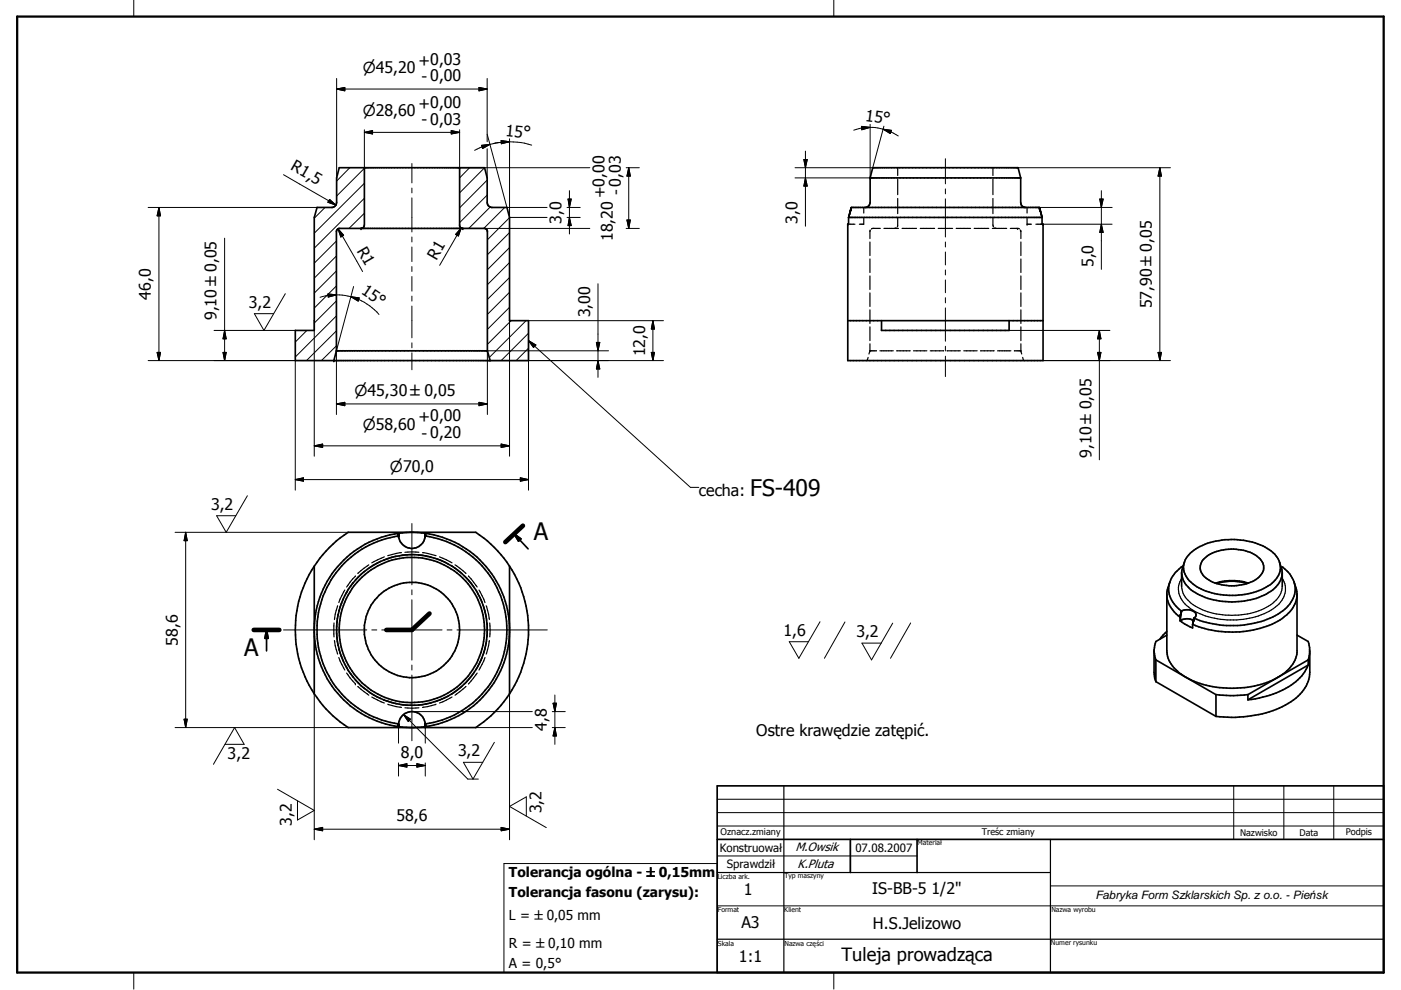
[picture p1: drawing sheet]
<svg xmlns="http://www.w3.org/2000/svg" width="297mm" height="210mm" viewBox="0 0 297 210" stroke-linecap="round" stroke-linejoin="round" font-family="sans-serif">
<g fill="none" stroke="#000" stroke-width=".35">
<path d="M71.9 35.6h30.8l.6 2.1v5.2l.2 .6 .7 .5h3.3l.5 2.1v21.9h4.1v8.5h-49.5v-6.4h4v-24l.6-2.1 3.5-.1a.98 .98 0 0 0 .7-1v-5.2zM77.3 35.6v12.1l-.2 .5-.4 .2M97.4 35.6v12.3l.2 .3 .4 .2M184.5 37.7l.5-2.1h30.9l.5 2.1M184.5 37.7h31.9M184.5 37.7v5.2l-.2 .6-.7 .5M216.4 37.7v5.2l.3 .8 .6 .3M179.9 46.1h41M180.3 44.8h.1M180.5 44.1h.1M180.5 44h39.9l.5 2v1.5h.2v29h-41.4v-29h.2v-1.4zM220.8 45.7v.1"/>
<path d="M71.3 74.4v-25.4l.2-.3 .4-.3 31.1 .1 .3 .5v25.4M71.3 74.4l-.5 2.1M71.3 74.4h32M103.3 74.4l.6 2.1M179.7 68h41.4M186.9 68v2.1h27v-2.1M84.5 113.6a2.82 2.82 0 0 0 2.8 2.7 2.82 2.82 0 0 0 2.8-2.7M84.5 113.1v.5M84.5 113.6a20.1 20.1 0 0 0-17.3 20 20.1 20.1 0 0 0 17.3 19.9M84.5 113.1a20.7 20.7 0 0 0-17.9 20M86.9 112.9l-2.4 .2M87.7 112.9l2.5 .2"/>
<path d="M90.1 113.6a20.1 20.1 0 0 1 17.4 20 20.1 20.1 0 0 1-17.4 19.9M90.2 113.1l-.1 .5M90.2 113.1a20.8 20.8 0 0 1 17.8 20M109 113.2l1.4 1.1-.5 .4zM109 113.2l3 3.2M250.9 120a6.5 6.5 0 0 0-2.9 3.4M251.1 119.2l-.6 2.3M252.3 117.3a14.2 14.2 0 0 1 12-2.6 11.1 11.1 0 0 1 5.2 2.1 4.2 4.2 0 0 1-.1 7.2 15.5 15.5 0 0 1-16.1 .1 4.4 4.4 0 0 1-2-5.4zM255.1 118.7a9.3 9.3 0 0 1 9.5-1.7 4.7 4.7 0 0 1 3.3 3 3.7 3.7 0 0 1-2.8 3.4 10.4 10.4 0 0 1-9.1-.6 2.68 2.68 0 0 1-.9-4.1zM271.3 119.2l.5 1.5 .1 .8M56.5 133.6l.4 1.7h-.7zM56.5 133.6v4.4"/>
<path d="M66.6 120.1v27M66.6 134a20.6 20.6 0 0 0 17.9 20.1M66.6 120.1a24.3 24.3 0 0 1 7.2-7.2h27.1a24.8 24.8 0 0 1 7.1 34.2M66.6 120.1a24.8 24.8 0 0 0 0 27M108 134a20.7 20.7 0 0 1-17.8 20.1M108 120.1v27M244.7 138.2l.4 1.7M245.1 139.9v4.6M245.1 139.9l12.7 7.4M247.4 126.2a6.3 6.3 0 0 0 2.8 4.7M247.4 134.7l-2.3 1.3-.3 .9-.1 .9v4.8l.4 1.9M247.4 133.9l-1.5 1.6"/>
<path d="M248 123.4a5.2 5.2 0 0 0 2.5 6.1M248 123.4l-.6 2.4v12.2a7.1 7.1 0 0 0 4 5.6 21.7 21.7 0 0 0 19.6 0 7.4 7.4 0 0 0 4-5.2v-12.5l-.6-2.5M250.2 131.6l2.7 1.5v-.7M250.2 130.9v.7M250.3 130.3h.1M250.5 129.5a2.48 2.48 0 0 1 3.1 .7l-.1 .5-.4 .4M250.5 129.5l-.3 1.4M250.5 121.5a6.1 6.1 0 0 0 3.9 4.7 16.6 16.6 0 0 0 15-.8 5.2 5.2 0 0 0 2.5-3.9M250.5 121.5v2.8M253 131.5a2.82 2.82 0 0 0-2.8 .1M253 131.5h.1M253.1 131.1l-.2 1.3"/>
<path d="M253.1 131.1h.1M257.9 123.7a11.5 11.5 0 0 1 6.6 0M271.7 120.4l.1-.1a5.2 5.2 0 0 1 .6 8.9 17.3 17.3 0 0 1-10.1 3.4 20.6 20.6 0 0 1-9.2-1.5M271.9 121.5v2.8M275 126.3a6.7 6.7 0 0 1-3.1 4.8 20.7 20.7 0 0 1-13.6 2.8l-2.1-.4-3.3-1.1M275 134.7l2.4 1.3 .3 1.3v1.3l-.3 1.3M277.4 139.9v1.1M277.4 139.9l-12.8 7.4M277.7 138v4.6a8.4 8.4 0 0 1-5.2 6.9 25.8 25.8 0 0 1-14.7 2.4M66.6 147.1a24 24 0 0 0 7.2 7.2h27.1a24.4 24.4 0 0 0 7.1-7.2M84.5 153.5a2.82 2.82 0 0 1 2.8-2.6 2.82 2.82 0 0 1 2.8 2.6M84.5 153.5v.6"/>
<path d="M84.5 154.1l2.4 .2M90.1 153.5l.1 .6M90.2 154.1l-2.5 .2M245.1 144.5l12.7 7.4M257.8 147.3l3 .2 3.8-.2M257.8 147.3v4.6M264.6 147.3v1.1M277.4 141a11.6 11.6 0 0 1-7.4 6.2l-3 .8-2.4 .4M277.4 141l-12.8 7.4M152.1 166.6h141.3v39.6h-141.3zM152.1 178h141.3M180.3 178v7"/>
<path d="M194.4 178v7"/>
<circle cx="87.3" cy="133.6" r="16"/>
<circle cx="87.3" cy="133.6" r="15.4"/>
<circle cx="87.3" cy="133.6" r="10.1"/>
</g>
<g fill="#000">
<circle cx="77.3" cy="35.6" r=".18"/>
<circle cx="97.4" cy="35.6" r=".18"/>
<circle cx="184.5" cy="37.7" r=".18"/>
<circle cx="76.5" cy="48.4" r=".18"/>
<circle cx="98.1" cy="48.4" r=".18"/>
<circle cx="179.7" cy="47.5" r=".18"/>
<circle cx="180.4" cy="44.5" r=".18"/>
<circle cx="180.4" cy="44.4" r=".18"/>
<circle cx="180.4" cy="44.3" r=".18"/>
<circle cx="180.4" cy="44.2" r=".18"/>
<circle cx="180.5" cy="44.1" r=".18"/>
<circle cx="220.4" cy="44.1" r=".18"/>
<circle cx="220.4" cy="44.2" r=".18"/>
<circle cx="220.5" cy="44.3" r=".18"/>
<circle cx="220.5" cy="44.5" r=".18"/>
<circle cx="220.6" cy="44.6" r=".18"/>
<circle cx="221.1" cy="47.5" r=".18"/>
<circle cx="70.8" cy="76.5" r=".18"/>
<circle cx="71.3" cy="74.4" r=".18"/>
<circle cx="103.3" cy="74.4" r=".18"/>
<circle cx="84.5" cy="113.4" r=".18"/>
<circle cx="84.5" cy="113.3" r=".18"/>
<circle cx="84.5" cy="113.5" r=".18"/>
<circle cx="84.5" cy="113.6" r=".18"/>
<circle cx="84.5" cy="113.2" r=".18"/>
<circle cx="84.5" cy="113.1" r=".18"/>
<circle cx="90.1" cy="113.6" r=".18"/>
<circle cx="90.2" cy="113.1" r=".18"/>
<circle cx="90.2" cy="113.3" r=".18"/>
<circle cx="90.2" cy="113.4" r=".18"/>
<circle cx="90.2" cy="113.2" r=".18"/>
<circle cx="90.2" cy="113.6" r=".18"/>
<circle cx="90.2" cy="113.5" r=".18"/>
<circle cx="250.2" cy="130.8" r=".18"/>
<circle cx="250.2" cy="130.7" r=".18"/>
<circle cx="250.3" cy="130.6" r=".18"/>
<circle cx="250.3" cy="130.5" r=".18"/>
<circle cx="250.4" cy="130.2" r=".18"/>
<circle cx="250.4" cy="130.1" r=".18"/>
<circle cx="250.4" cy="129.8" r=".18"/>
<circle cx="250.4" cy="130" r=".18"/>
<circle cx="250.4" cy="129.9" r=".18"/>
<circle cx="250.4" cy="129.7" r=".18"/>
<circle cx="250.5" cy="129.6" r=".18"/>
<circle cx="252.9" cy="132.2" r=".18"/>
<circle cx="252.9" cy="132" r=".18"/>
<circle cx="253" cy="131.6" r=".18"/>
<circle cx="253.1" cy="131.3" r=".18"/>
<circle cx="253.1" cy="131.4" r=".18"/>
<circle cx="253.1" cy="131.5" r=".18"/>
<circle cx="253.1" cy="131.1" r=".18"/>
<circle cx="253.1" cy="131.2" r=".18"/>
<circle cx="84.5" cy="153.7" r=".18"/>
<circle cx="84.5" cy="153.5" r=".18"/>
<circle cx="84.5" cy="154.1" r=".18"/>
<circle cx="84.5" cy="154" r=".18"/>
<circle cx="84.5" cy="153.9" r=".18"/>
<circle cx="84.5" cy="153.6" r=".18"/>
<circle cx="84.5" cy="153.8" r=".18"/>
<circle cx="90.1" cy="153.5" r=".18"/>
<circle cx="90.2" cy="153.8" r=".18"/>
<circle cx="90.2" cy="153.9" r=".18"/>
<circle cx="90.2" cy="153.7" r=".18"/>
<circle cx="90.2" cy="154" r=".18"/>
<circle cx="90.2" cy="153.6" r=".18"/>
<circle cx="90.2" cy="154.1" r=".18"/>
<circle cx="90.2" cy="153.5" r=".18"/>
</g>
<g fill="none" stroke="#000" stroke-width=".25">
<path d="M190.3 35.6v1.6M190.3 38v3.3M210.5 35.6v1.6M210.5 38v3.3M179.9 47.5h.1M180.2 47.5h1.1M183.1 46.3v1.2h-.9M183.1 44v1.2M184.4 51.3v2.9M184.4 54.9v2.9M184.4 58.5v2.9M184.5 48.8l-.1 1.8"/>
<path d="M184.5 48.8h.1M186.6 48.4h-1.6l-.2 .2M187.4 48.4h3.1M189.9 48.3h.1M189.9 48.3l-.1 .1M190.3 42.1v3.2M190.3 46.1l-.1 2M191.3 48.4h3M195.1 48.4h3.1M198.9 48.4h3.1M202.7 48.4h3.1M206.5 48.4h3.1"/>
<path d="M210.4 48.4h3M210.5 46.1l.1 2M210.5 42.1v3.2M210.9 48.3l.2 .1M214.2 48.4h1.7l.2 .2M215.7 48.4h.1M216.4 48.8h.1M216.4 48.8v1.8M216.4 51.3v2.9M216.4 54.9v2.9M216.4 58.5v2.9M217.8 47.5h.1"/>
<path d="M217.8 47.5h.9M217.8 44v1.2M217.8 46.3v1.2M219.6 47.5h1.1M220.8 47.5h.1M184.1 75.8l-.2 .7M184.4 74.4h.1M184.4 62.1v2.9M184.4 65.7v2.9M184.4 69.3v2.9M184.4 72.9v1.5M184.4 74.4h1.4"/>
<path d="M184.4 74.4l-.2 .7M186.6 74.4h2.8M190.1 74.4h2.9M193.7 74.4h2.8M197.2 74.4h2.9M200.8 74.4h2.8M204.3 74.4h2.9M207.9 74.4h2.9M211.5 74.4h2.8M215 74.4h1.4M216.4 74.4h.1M216.4 62.1v2.9"/>
<path d="M216.4 65.7v2.9M216.4 69.3v2.9M216.4 72.9v1.5M216.4 74.4l.2 .7M216.8 75.8l.2 .7M78.2 119.8l-2.3 1.8M80.6 119l-2.5 1.5M81.5 118.1l-2.7 1.2M84.2 117.9l-2.9 .8M85.1 117.2l-2.9 .6M85.8 117.1h3M87.9 117.6l-3 .2"/>
<path d="M88.6 117.6l3 .6M89.6 117.2l2.9 .6M92.3 118.4l2.7 1.1M93.2 118.1l2.6 1.2M95.7 119.9l2.3 1.8M96.5 119.8l2.3 1.8M70.8 132.1v2.9M70.9 135.8l.7 2.9M71.3 133.9l.4 3M71.6 128.4l-.7 3M71.7 130.2l-.4 3M71.8 137.6h.1"/>
<path d="M71.8 137.6l1.1 2.8M71.8 139.4l1.3 2.7M72.9 126.7l-1.1 2.8M73.1 125.1l-1.3 2.7M74.8 123.6l-1.6 2.5M75.3 122.1l-1.8 2.4M77.5 121l-2.2 2M98.6 122.2l1.9 2.3M99.3 122.1l1.9 2.4M100.9 125.1l1.3 2.7M101.6 125.1l1.2 2.7M102.2 139.4l-1.3 2.6"/>
<path d="M102.5 128.4l.7 3M102.8 139.4l-1.2 2.7M103.1 128.4l.7 3M103.2 135.8l-.7 2.9M103.3 132.1v2.9M103.8 135.8l-.7 2.9M103.8 132.1v2.9M250.4 130v1.5M250.5 122.6a4.4 4.4 0 0 0 1.5 6.1 14.6 14.6 0 0 0 8.2 2.7 15.5 15.5 0 0 0 10.2-2.7 4.3 4.3 0 0 0 1.5-6.1M250.5 124.3a5.4 5.4 0 0 0 3.4 4.5 16.1 16.1 0 0 0 15.9-.9 5 5 0 0 0 2.1-3.6M257.6 123.6a11.5 11.5 0 0 1 7.1 0M73.2 141.1l1.6 2.5"/>
<path d="M73.5 142.7l1.8 2.3M75.3 144.1l2.2 2.1M75.3 145h.1M75.9 145.5l2.3 1.9M78.1 146.6l2.5 1.5M78.8 147.8l2.7 1.3M81.3 148.4l2.9 .9M82.2 149.3l2.9 .7M84.9 149.4l3 .2M85.8 150.1h3M91.6 149l-3 .5M92.5 149.3l-2.9 .7"/>
<path d="M95 147.6l-2.7 1.2M95.8 147.8l-2.6 1.3M98 145.5l-2.3 1.7M98.8 145.5l-2.3 1.9M99.3 145h.1M100.5 142.7l-1.9 2.2M101.2 142.7l-1.8 2.3M166.2 166.6v39.6M222.7 178v28.2M152.1 199.1h141.3M152.1 185h70.6"/>
</g>
<g fill="none" stroke="#000" stroke-width=".21">
<path d="M28.4 0v3.5M71.4 18.9l1.7-.4v.8zM71.4 18.9h31.9M71.4 16.6v21.1M101.6 18.5l1.7 .4-1.7 .4zM103.3 16.6v13.5M176.8 0v3.5M60.1 37l11.1 6.5M74.2 35.6l-2.8 2.8M77.3 28.1l1.7-.4v.7zM77.3 38.9l-10.7 10.5M77.3 35.7l-5.9 5.9"/>
<path d="M77.3 28.1h20.1M77.3 27.5v8.1M87.3 34.7v4.1M87.3 39.9v1M95.7 27.7l1.7 .4-1.7 .3zM97.4 27.5v8.1h27.6M99.6 35.6l-2.2 2.1M102.1 30.8l1.8-.2-1.6 .9zM102.7 35.6l-5.3 5.3M103.3 38.2l-5.9 5.9M103.3 28.4l4.2 15.6h8.5M103.3 31.5v6.2"/>
<path d="M103.9 30.6l-3.3 1.3M106.3 29.8l1.7 .3-1.7 .4zM106.3 30.2l-2.4 .4M106.3 30.2l-1.7 .2M108 29.4v16.7h8M108 30.1l-1.7 .1M108 30.1a14.4 14.4 0 0 1 4.7 .7M132.8 35.6h2.7M133.3 35.6l.3 1.7h-.7zM133.3 35.6v12.8M170.4 33.8h.8l-.4 1.8zM170.8 37.7l.4 1.8h-.8z"/>
<path d="M170.8 32v16M182.7 26.8l1.8 .2-1.8 .5zM184.5 27l-1.8 .1-1.7 .5M184.5 27l1.1 .1 1.6 .3M184.5 26.4v11.3h-15.9M187.2 27.4l1.8 .2-.2 .7zM187.2 27.4l1.7 .6 1.6 .8M187.4 26.8l-2.4 8.8h-16.4M200.4 33.7v5.3M215.9 35.6h32.3M245.9 35.6l.3 1.7h-.7zM245.9 35.6v40.9"/>
<path d="M31.4 44h35.8M33.7 44l.3 1.8h-.7zM33.7 44v32.5M47.6 50.5v26M68.9 44l-2.3 2.3M69.9 42.3l1.3 1.2-1.7-.6zM71.3 57.4l-4.7 4.7M71.3 54.3l-4.7 4.7M71.3 51.1l-4.7 4.7M71.7 48.5l1.2 1.4-.6 .3zM71.7 48.5l5.2 9.1M77.3 45.2l-3.3 3.2"/>
<path d="M77.3 42l-10.7 10.6M87.3 42v7.2M87.3 50.2v1.1M87.3 52.4v3.1M87.3 56.5v1.1M87.3 58.6v3.1M97.8 48.3l-.6 1.7-.6-.3zM97.8 48.3l-4.6 8M98.1 48.4h26.9M103.3 41.4l-5.9 5.8M104 43.9l-4.6 4.5M107 44l-4.4 4.4"/>
<path d="M108 58.8l-4.7 4.7M108 55.7l-4.7 4.7M108 52.5l-4.7 4.7M108 49.3l-4.7 4.7M108 46.1l-4.7 4.7M120.2 44h2.8M120.2 46.1h2.8M120.4 42.2h.7l-.4 1.8zM120.7 46.1l.4 1.7h-.7zM120.7 40.4v9.2M132.8 48.4h2.7M132.9 46.7h.7l-.3 1.7z"/>
<path d="M200.4 40v1.1M200.4 42.2v8M200.4 51.3v1.1M200.4 53.4v2.8M200.4 57.2v1.1M200.4 59.4v2.7M220.4 44h15.4M220.6 47.5h15.2M233.2 42.2h.7l-.4 1.8zM233.5 47.5l.4 1.8h-.7zM233.5 40.4v16.7M31.4 76.5h31.2v27.4"/>
<path d="M33.3 74.7h.7l-.3 1.8zM45.4 70.1h17.2M47.3 74.7h.7l-.4 1.8zM47.6 70.1l.4 1.7h-.7zM60.5 62.3l-4.5 7.8-2.1-3.6h4.1M65.1 70.1l-2.5 2.4M66.6 68v28.7M69.6 62.3l1.7 .2-1.7 .5zM71.3 73.3l-3.1 3.2M71.3 70.1l-6.3 6.4M71.3 67l-8.7 8.7M71.3 63.8l-4.7 4.7"/>
<path d="M71.3 60.6l-4.7 4.7M71.3 62.5l-1.7 .2-1.7 .3M71.3 62.5l1.3 .1 1.8 .3M74.4 62.9l1.8 .3-.3 .6zM74.4 62.9a12.5 12.5 0 0 1 5.9 3.8M75 60.7l-3.7 13.7v13.5M87.3 62.8v1M87.3 64.9v6.7M87.3 72.7v1M87.3 74.8v3.6M103.9 76.5h36.8M108 65.2l-4.7 4.6"/>
<path d="M108 62l-4.7 4.7M108 68v28.7M108.4 68l-5.1 5M111.5 68l-7.8 7.8M112.1 72.2l1.5 1-.5 .5zM112.1 73.8l-2.7 2.7M112.1 70.7l-5.8 5.8M112.1 76.5v27.4M112.1 68h28.6M112.1 72.2l34.3 31.1h1.8M126.4 72.6h.8l-.4 1.8zM126.8 76.5l.4 1.7h-.8z"/>
<path d="M126.8 60.2v19.8M129 74.4h-25.7v13.5M138.1 74.7h.7l-.4 1.8zM138.4 68l.4 1.8h-.7zM138.4 68v8.5M200.4 63.1v1.1M200.4 65.3v7M200.4 73.4v1M200.4 75.5v4.3M213.9 70.1h21.4M221.1 76.5h27.1M232.7 74.7h.7l-.3 1.8z"/>
<path d="M233.1 70.1l.3 1.7h-.7zM233.1 70.1v27.4M245.5 74.7h.7l-.3 1.8zM66.6 94.5l1.8-.4v.8zM66.6 94.5h41.4M71.3 85.6l1.8-.3v.7zM71.3 85.6h32M101.6 85.3l1.7 .3-1.7 .4zM106.3 94.1l1.7 .4-1.7 .4zM37.1 112.9h36.7M39.4 112.9l.3 1.7h-.7zM39.4 112.9v41.4"/>
<path d="M52.4 105.1l-4.4 7.8-2.1-3.6h4.1M62.6 101.7l1.7-.4v.7zM62.6 101.7h49.5M87.3 111v13M110.3 101.3l1.8 .4-1.8 .3zM60.1 133.6h17.7M78.8 133.6h1.1M80.9 133.6h12.8M87.3 125.1v1M87.3 127.2v12.8M94.8 133.6h1M96.9 133.6h19.1"/>
<path d="M173.9 131.8l-4.5 7.8-2.1-3.5h4.1M179.2 131.9l-4.4 7.7M189.3 132.1l-4.5 7.8-2.1-3.5h4.2M193.1 132.1l-4.3 7.5M37.1 154.3h36.7M39 152.5h.7l-.3 1.8zM47.7 157.8h4.1l-2.1-3.5-4.4 7.8M66.6 147.1v31M84.5 154.1v3.5M85.6 151.5l1.4 1-.4 .5zM85.6 151.5l1.7 1.7M87.3 141v1.1"/>
<path d="M87.3 143.1v14M87.4 150.9h25.5M87.4 153.4l11.8 11.8h2.2M90.2 154.1v3.5M100.9 154.3h12M104.8 157.4l-4.5 7.8-2-3.6h4.1M108 147.1v31M117.1 154.3h2.7M117.1 150.9h2.7M117.3 149.1h.7l-.4 1.8zM117.6 154.3l.4 1.7h-.7zM117.6 147.4v10.4"/>
<path d="M58.8 167.3l7.8 4.5-3.5 2.1v-4.1M66.6 175.8l1.8-.4v.7zM66.6 175.8h41.4M84.5 162.3l1.8-.4v.7zM84.5 162.3h5.7M84.5 161.8v2.7M88.4 161.9l1.8 .4-1.8 .3zM90.2 161.8v2.7M106.3 175.4l1.7 .4-1.7 .3zM111.6 173v-4l-3.6 2 7.8 4.5M152.1 169.5h141.3M152.1 172.3h141.3"/>
<path d="M152.1 175.1h141.3M180.3 178v7M261.6 166.6v11.4M272.2 166.6v11.4M282.8 166.6v11.4M106.8 183.1h45.3v23.1h-45.3zM152.1 181.5h42.3M152.1 192.1h141.3M222.7 187.8h70.7M28.4 206.2v3.5M176.8 206.2v3.5"/>
</g>
<path d="M3.6 3.5h289.8v202.7h-289.8z" fill="none" stroke="#000" stroke-width=".48"/>
<path d="M110.9 111.5l-3.8 3.4M53.8 133.6h5.4M91.1 130.1l-3.8 3.5h-5.4" fill="none" stroke="#000" stroke-width=".99"/>
<g fill="#000">
<path d="M71.4 18.9l1.7-.4v.8zM101.6 18.5l1.7 .4-1.7 .4zM77.3 28.1l1.7-.4v.7zM95.7 27.7l1.7 .4-1.7 .3zM102.1 30.8l1.8-.2-1.6 .9zM106.3 29.8l1.7 .3-1.7 .4zM133.3 35.6l.3 1.7h-.7zM170.4 33.8h.8l-.4 1.8zM170.8 37.7l.4 1.8h-.8zM182.7 26.8l1.8 .2-1.8 .5zM187.2 27.4l1.8 .2-.2 .7zM245.9 35.6l.3 1.7h-.7z"/>
<path d="M33.7 44l.3 1.8h-.7zM69.9 42.3l1.3 1.2-1.7-.6zM71.7 48.5l1.2 1.4-.6 .3zM97.8 48.3l-.6 1.7-.6-.3zM120.4 42.2h.7l-.4 1.8zM120.7 46.1l.4 1.7h-.7zM132.9 46.7h.7l-.3 1.7zM233.2 42.2h.7l-.4 1.8zM233.5 47.5l.4 1.8h-.7zM33.3 74.7h.7l-.3 1.8zM47.3 74.7h.7l-.4 1.8zM47.6 70.1l.4 1.7h-.7z"/>
<path d="M69.6 62.3l1.7 .2-1.7 .5zM74.4 62.9l1.8 .3-.3 .6zM112.1 72.2l1.5 1-.5 .5zM126.4 72.6h.8l-.4 1.8zM126.8 76.5l.4 1.7h-.8zM138.1 74.7h.7l-.4 1.8zM138.4 68l.4 1.8h-.7zM232.7 74.7h.7l-.3 1.8zM233.1 70.1l.3 1.7h-.7zM245.5 74.7h.7l-.3 1.8zM66.6 94.5l1.8-.4v.8zM71.3 85.6l1.8-.3v.7z"/>
<path d="M101.6 85.3l1.7 .3-1.7 .4zM106.3 94.1l1.7 .4-1.7 .4zM39.4 112.9l.3 1.7h-.7zM62.6 101.7l1.7-.4v.7zM110.3 101.3l1.8 .4-1.8 .3zM109 113.2l1.4 1.1-.5 .4zM56.5 133.6l.4 1.7h-.7zM39 152.5h.7l-.3 1.8zM85.6 151.5l1.4 1-.4 .5zM117.3 149.1h.7l-.4 1.8zM117.6 154.3l.4 1.7h-.7zM66.6 175.8l1.8-.4v.7z"/>
<path d="M84.5 162.3l1.8-.4v.7zM88.4 161.9l1.8 .4-1.8 .3zM106.3 175.4l1.7 .4-1.7 .3z"/>
</g>
<g font-size="5.1">
<text x="113.2" y="114.6">A</text>
<text x="51.8" y="139.1">A</text>
</g>
<text font-size="4.8" x="159" y="105.1">FS-409</text>
<text font-size="3.9" x="178.4" y="203.8">Tuleja prowadząca</text>
<g font-size="3.4">
<text x="88.7" y="13.9">+0,03</text>
<text x="89.4" y="17.4">- 0,00</text>
<text x="88.7" y="23.1">+0,00</text>
<text x="89.4" y="26.5">- 0,03</text>
<text x="107.1" y="28.8" transform="rotate(6 107.1 28.8)">15°</text>
<text x="183.4" y="25.7" transform="rotate(7 183.4 25.7)">15°</text>
<text x="61.5" y="35.9" transform="rotate(30 61.5 35.9)">R1,5</text>
<text x="131.8" y="41.4" transform="rotate(-90 131.8 41.4)">- 0,03</text>
<text x="119.1" y="47.5" transform="rotate(-90 119.1 47.5)">3,0</text>
<text x="128.3" y="42" transform="rotate(-90 128.3 42)">+0,00</text>
<text x="169.1" y="47.5" transform="rotate(-90 169.1 47.5)">3,0</text>
<text x="75.6" y="53.1" transform="rotate(60 75.6 53.1)">R1</text>
<text x="130" y="51.1" transform="rotate(-90 130 51.1)">18,20</text>
<text x="92.6" y="55.3" transform="rotate(-60 92.6 55.3)">R1</text>
<text x="231.9" y="56.6" transform="rotate(-90 231.9 56.6)">5,0</text>
<text x="32" y="63.6" transform="rotate(-90 32 63.6)">46,0</text>
<text x="52.7" y="65.2">3,2</text>
<text x="76.4" y="62.1" transform="rotate(34 76.4 62.1)">15°</text>
<text x="244.2" y="65.4" transform="rotate(-90 244.2 65.4)">57,90 ±0,05</text>
<text x="45.9" y="67.9" transform="rotate(-90 45.9 67.9)">9,10 ±0,05</text>
<text x="125.1" y="67.3" transform="rotate(-90 125.1 67.3)">3,00</text>
<text x="136.8" y="75.6" transform="rotate(-90 136.8 75.6)">12,0</text>
<text x="88.7" y="89.5">+0,00</text>
<text x="89.4" y="93">- 0,20</text>
<text x="231.4" y="97" transform="rotate(-90 231.4 97)">9,10 ±0,05</text>
<text x="148.2" y="105.1">cecha:</text>
<text x="44.7" y="108.1">3,2</text>
<text x="37.7" y="136.9" transform="rotate(-90 37.7 136.9)">58,6</text>
<text x="166.1" y="134.8">1,6</text>
<text x="181.6" y="135.1">3,2</text>
<text x="115.9" y="154.9" transform="rotate(-90 115.9 154.9)">4,8</text>
<text x="48.3" y="161">3,2</text>
<text x="85" y="160.6">8,0</text>
<text x="97.1" y="160.4">3,2</text>
<text x="160.4" y="156.1">Ostre krawędzie zatępić.</text>
<text x="114.8" y="172.5" transform="rotate(-90 114.8 172.5)">3,2</text>
<text x="61.8" y="175.1" transform="rotate(-90 61.8 175.1)">3,2</text>
<text x="84.1" y="174.1">58,6</text>
<text x="157.7" y="189.8">1</text>
<text x="185" y="189.6">IS-BB-5 1/2&quot;</text>
<text x="157.2" y="196.8">A3</text>
<text x="185.1" y="196.9">H.S.Jelizowo</text>
<text x="156.7" y="203.9">1:1</text>
</g>
<g font-size="3.2">
<text x="76.9" y="15.5">⌀45,20</text>
<text x="76.9" y="24.7">⌀28,60</text>
<text x="75.1" y="84">⌀45,30 ±0,05</text>
<text x="76.9" y="91.1">⌀58,60</text>
<text x="82.7" y="100">⌀70,0</text>
</g>
<g font-size="2.9">
<text x="107.9" y="185.9">Tolerancja ogólna - ±0,15mm</text>
<text x="107.9" y="190.2">Tolerancja fasonu (zarysu):</text>
<text x="107.9" y="195.2">L = ±0,05 mm</text>
<text x="107.9" y="200.9">R = ±0,10 mm</text>
<text x="107.9" y="205.3">A = 0,5°</text>
</g>
<g font-size="2.6">
<text x="168.7" y="180.5">M.Owsik</text>
<text x="169.1" y="184">K.Pluta</text>
</g>
<text font-size="2.5" x="232.2" y="190.7">Fabryka Form Szklarskich Sp. z o.o. - Pieńsk</text>
<g font-size="2.4">
<text x="152.6" y="180.6">Konstruował</text>
<text x="154.1" y="184.1">Sprawdził</text>
<text x="181.4" y="180.6">07.08.2007</text>
</g>
<g font-size="1.9">
<text x="152.8" y="177.1">Oznacz.zmiany</text>
<text x="208.2" y="177.1">Treśc zmiany</text>
<text x="262.9" y="177.2">Nazwisko</text>
<text x="275.5" y="177.2">Data</text>
<text x="285.3" y="177.1">Podpis</text>
</g>
<g font-size="1.5">
<text x="194.6" y="179.2">Materiał</text>
<text x="152.2" y="186.3">Liczba ark.</text>
<text x="166.3" y="186.2">Typ maszyny</text>
<text x="152.2" y="193.3">Format</text>
<text x="166.3" y="193.3">Klient</text>
<text x="222.9" y="193.4">Nazwa wyrobu</text>
<text x="152.2" y="200.5">Skala</text>
<text x="166.3" y="200.5">Nazwa części</text>
<text x="222.8" y="200.3">Numer rysunku</text>
</g>
</svg>
